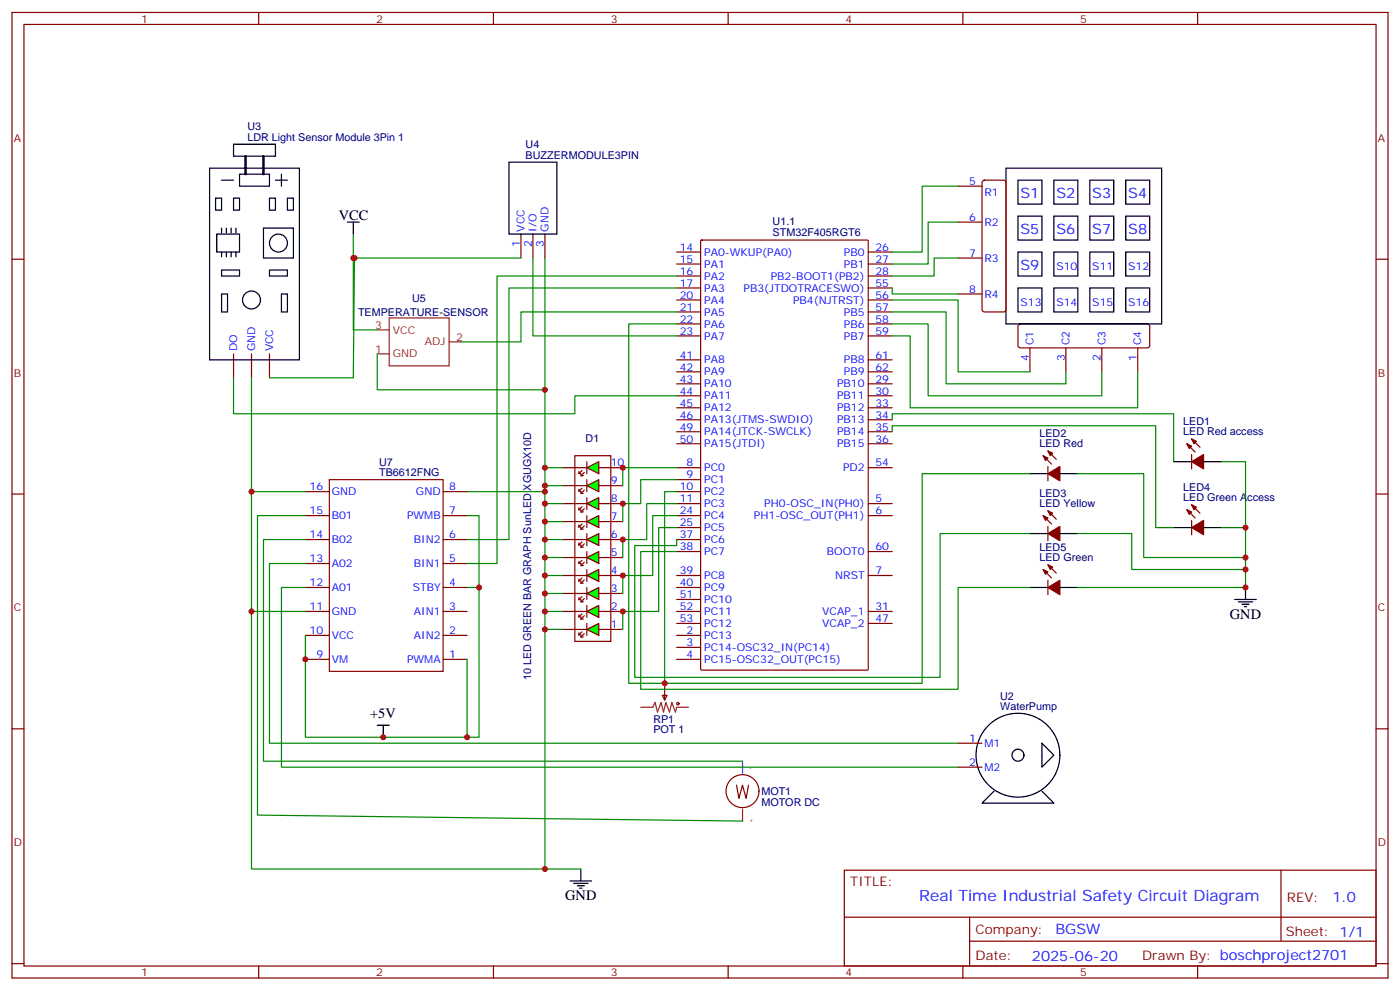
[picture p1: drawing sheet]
<svg xmlns="http://www.w3.org/2000/svg" width="412mm" height="292mm" viewBox="0 0 412 292" stroke-linecap="round" stroke-linejoin="round" font-family="sans-serif">
<g fill="none" stroke="#870000" stroke-width=".35">
<path d="M3.5 3.7h405.4v284.3h-405.4zM7.1 7.2h398.2v277.3h-398.2zM76.2 3.7v3.5M145.3 3.7v3.5M214.5 3.7v3.5M283.6 3.7v3.5M352.8 3.7v3.5M3.5 76.3h3.6M199.3 74.2h7.1M199.3 77.8h7.1M206.4 70.9l.3-.2h48.7l.3 .2 .1 126.1-.2 .3h-48.9l-.3-.1zM255.8 74.2h7"/>
<path d="M255.8 77.8h7M405.3 76.3h3.6M199.3 81.3h7.1M199.3 84.8h7.1M199.3 88.3h7.1M199.3 91.9h7.1M199.3 95.4h7.1M199.3 98.9h7.1M255.8 81.3h7M255.8 84.8h7M255.8 88.3h7M255.8 91.9h7"/>
<path d="M255.8 95.4h7M255.8 98.9h7M199.3 113h7.1M199.3 116.6h7.1M199.3 106h7.1M199.3 109.5h7.1M255.8 113h7M255.8 116.6h7M255.8 106h7M255.8 109.5h7M199.3 120.1h7.1M199.3 123.6h7.1"/>
<path d="M199.3 127.1h7.1M199.3 130.7h7.1M199.3 137.7h7.1M255.8 120.1h7M255.8 123.6h7M255.8 127.1h7M255.8 130.7h7M255.8 137.7h7M3.5 145.5h3.6M199.3 141.3h7.1M199.3 144.8h7.1M199.3 148.3h7.1"/>
<path d="M199.3 151.8h7.1M199.3 155.4h7.1M199.3 158.9h7.1M255.8 148.3h7M255.8 151.8h7M405.3 145.5h3.6M169.3 169.5h3.6M169.3 164.2h3.6M169.3 174.8h3.6M170.6 170.5l-.1 .6h.6M170.6 165.3l-.1 .6h.6M170.6 176l-.1 .6h.6"/>
<path d="M171.2 171.2l-.1 .6 .7-.1M171.2 166l-.1 .6 .7-.1M171.2 176.7l-.1 .6 .7-.1M171.5 170.2l-1 .9M171.5 165l-1 .9M171.5 175.7l-1 .9M172.1 170.8l-1 1M172.1 165.6l-1 1M172.1 176.3l-1 .9M172.9 162.4v3.5M172.9 167.7v3.5M172.9 173v3.5"/>
<path d="M172.9 178.3v3.5M176.4 169.5h3.5M176.4 164.2h3.5M176.4 174.8h3.5M199.3 162.4h7.1M199.3 169.5h7.1M199.3 173h7.1M199.3 176.5h7.1M255.8 162.4h7M255.8 169.5h7M169.3 180.1h3.6M169.3 185.3h3.6"/>
<path d="M170.5 186.3v.6l.6 .1M170.5 181v.6l.6 .1M171.1 187.1v.6l.7-.1M171.1 181.8v.6l.7-.1M171.4 186.1l-.9 .9M171.4 180.8l-.9 .9M172.1 186.6l-1 1M172.1 181.3l-1 1M172.9 183.6v3.5M176.4 180.1h3.5M176.4 185.3h3.5M199.3 187.1h7.1"/>
<path d="M199.3 190.6h7.1M199.3 194.2h7.1M199.3 180.1h7.1M199.3 183.6h7.1M255.8 180.1h7M255.8 183.6h7M3.5 214.6h3.6M405.3 214.6h3.6M248.7 256.3h156.6v28.2h-156.6zM377.3 256.3v20.9M248.7 270.1h156.5M285.6 277.2h119.6"/>
<path d="M285.6 270.1v14.1M3.5 283.8h3.6M76.2 284.5v3.5M145.3 284.5v3.5M214.5 284.5v3.5M283.6 284.5v3.5M352.8 284.5v3.5M405.3 283.8h3.6"/>
</g>
<g fill="#0f0" stroke="#870000" stroke-width=".35">
<path d="M172.9 164.2l3.5-1.8v3.5z"/>
<path d="M172.9 169.5l3.5-1.8v3.5z"/>
<path d="M172.9 174.8l3.5-1.8v3.5z"/>
<path d="M172.9 180.1l3.5-1.8v3.5z"/>
<path d="M172.9 185.3l3.5-1.7v3.5z"/>
</g>
<path d="M169.3 134.2h10.6v54.7h-10.6zM179.9 137.7h3.5M179.9 143h3.5M179.9 148.3h3.5M179.9 153.6h3.5M179.9 158.9h3.5M179.9 164.2h3.5M179.9 169.5h3.5M179.9 174.8h3.5M179.9 180.1h3.5M179.9 185.3h3.5" fill="none" stroke="#870000" stroke-width=".35"/>
<g fill="#0f0" stroke="#870000" stroke-width=".35">
<path d="M172.9 158.9l3.5-1.8v3.6z"/>
<path d="M172.9 153.6l3.5-1.8v3.6z"/>
<path d="M172.9 148.3l3.5-1.8v3.6z"/>
<path d="M172.9 143l3.5-1.7v3.5z"/>
<path d="M172.9 137.7l3.5-1.7v3.5z"/>
</g>
<g fill="none" stroke="#870000" stroke-width=".35">
<path d="M282.2 54.8h7.1M289.5 53.3l.5-.2h5.6l.5 .2 .2 .5v37.4l-.2 .5-.5 .2h-5.6l-.5-.3-.2-.4v-37.4zM153.5 68.9v7.1M157 68.9v7.1M160.5 68.9v7.1M282.2 76h7.1M282.2 65.4h7.1M282.2 86.6h7.1M300.1 95.6l.5-.2h37.4l.5 .2 .2 .5v5.6l-.3 .5-.4 .2h-37.4l-.5-.2-.2-.5v-5.6zM68.8 104.2v7.1M74.1 104.2v7.1M79.4 104.2v7.1"/>
<path d="M303.4 102.4v7.1M314 102.4v7.1M324.6 102.4v7.1M335.1 102.4v7.1M165.8 137.7h7.1M170.6 138.8l-.1 .6 .6 .1M171.2 139.6l-.1 .6 .7-.1M171.5 138.6l-1 .9M172.1 139.1l-1 1M172.9 136v3.5M176.4 137.7h3.5M307.3 134.2l2.4 2.5"/>
<path d="M308.7 137.4v4.2M308.7 132.8l2.4 2.5M349.6 130.7l2.5 2.4M351 133.8v4.3M351 129.3l2.5 2.4M90 158.9h7M90 151.8h7M90 144.8h7M97 141.3h33.5v56.4h-33.5zM130.5 158.9h7.1M130.5 151.8h7.1M130.5 144.8h7.1"/>
<path d="M165.8 158.9h7.1M165.8 153.6h7.1M165.8 148.3h7.1M165.8 143h7.1M170.5 154.6v.6h.6M170.5 159.9v.6h.6M170.6 144l-.1 .6 .6 .1M170.6 149.5l-.1 .6h.6M171.1 155.3v.6l.7-.1M171.2 144.8l-.1 .6 .7-.1M171.2 150.2l-.1 .6 .7-.1M171.4 154.3l-.9 .9"/>
<path d="M171.4 159.6l-.9 .9M171.5 143.7l-1 1M171.5 149.2l-1 .9M172.1 154.9l-1 1M172.1 144.3l-1 1M172.1 149.8l-1 1M172.9 141.3v3.5M172.9 146.5v3.6M172.9 151.8v3.6M172.9 157.1v3.6M176.4 158.9h3.5M176.4 153.6h3.5"/>
<path d="M176.4 148.3h3.5M176.4 143h3.5M307.3 151.8l2.4 2.5M308.7 155v4.2M308.7 150.4l2.4 2.5M349.6 150.1l2.5 2.4M351 153.2v4.3M351 148.7l2.5 2.4M90 173h7M90 165.9h7M130.5 173h7.1M130.5 165.9h7.1"/>
<path d="M165.8 164.2h3.5M165.8 169.5h3.5M165.8 174.8h3.5M171.1 160.6v.6l.7-.1M172.1 160.2l-1 .9M307.3 167.7l2.4 2.5M308.7 170.9v4.2M308.7 166.3l2.4 2.5M90 180.1h7M90 194.2h7M90 187.1h7M130.5 180.1h7.1"/>
<path d="M130.5 194.2h7.1M130.5 187.1h7.1M165.8 180.1h3.5M165.8 185.3h3.5M195.1 204.8h1.4l-.7 1.4zM195.8 201.2v5M282.2 218.9h7.1M217 231.2l.7 3.9 1-3.9 1.1 3.9 .7-3.9M282.2 225.9h7.1"/>
<circle cx="218.7" cy="233" r="4.9"/>
</g>
<g fill="none" stroke="#000" stroke-width=".35">
<path d="M61.7 49.5h26.5v56.5h-26.5zM63.5 58.3h1.8v3.6h-1.8zM65.3 53.1h3.5M68.8 58.3h1.8v3.6h-1.8zM68.8 42.5h12.3v3.5h-12.3zM70.6 51.3h8.8v3.5h-8.8zM79.4 58.3h1.7v3.6h-1.7zM81.1 53.1h3.6M82.9 51.3v3.5M84.7 58.3h1.7v3.6h-1.7zM149.9 47.8h14.1v21.1h-14.1zM296.3 49.5h45.9v45.9h-45.9z"/>
<path d="M299.9 53.1h7v7h-7zM310.4 53.1h7.1v7h-7.1zM321 53.1h7.1v7h-7.1zM331.6 53.1h7.1v7h-7.1zM63.9 68.9h6.7v5.3h-6.7zM65.3 79.5h5.3v1.8h-5.3zM65.3 67.2v1.4M65.3 74.2v1.4M66.7 67.2v1.4M66.7 74.2v1.4M68.1 67.2v1.4M68.1 74.2v1.4"/>
<path d="M69.5 67.2v1.4M69.5 74.2v1.4M77.6 67.2h8.8v8.8h-8.8zM79.4 79.5h5.3v1.8h-5.3zM102.3 65.4h3.5M104.1 65.4v3.5M299.9 63.6h7v7.1h-7zM299.9 74.2h7v7.1h-7zM310.4 74.2h7.1v7.1h-7.1zM310.4 63.6h7.1v7.1h-7.1zM321 74.2h7.1v7.1h-7.1zM321 63.6h7.1v7.1h-7.1z"/>
<path d="M331.6 74.2h7.1v7.1h-7.1zM331.6 63.6h7.1v7.1h-7.1zM65.3 86.6h1.7v5.3h-1.7zM82.9 86.6h1.8v5.3h-1.8zM299.9 84.8h7v7.1h-7zM310.4 84.8h7.1v7.1h-7.1zM321 84.8h7.1v7.1h-7.1zM331.6 84.8h7.1v7.1h-7.1zM303.4 139.5h5.3M312.2 139.5h5.3M345.7 136h5.3M354.5 136h5.3"/>
<path d="M303.4 157.1h5.3M312.2 157.1h5.3M345.7 155.4h5.3M354.5 155.4h5.3M303.4 173h5.3M312.2 173h5.3M363.7 176.5h6.4M364.8 177.2h4.2M365.8 177.9h2.1M366.5 178.6h.7M366.9 173v3.5M111.1 213.6h3.6"/>
<path d="M112.9 213.6v3.5M306.9 218.9l3.5 3.5-3.5 3.5zM292.8 233l-3.5 3.5h21.1l-3.5-3.5M167.9 259.4h6.4M171.1 255.9v3.5M169 260.1h4.2M170 260.8h2.2M170.7 261.5h.7"/>
<circle cx="82" cy="71.6" r="2.65"/>
<circle cx="74.1" cy="88.3" r="2.65"/>
<circle cx="299.9" cy="222.4" r="12.3"/>
<circle cx="299.9" cy="222.4" r="1.76"/>
</g>
<path d="M72.3 46v5.3M77.6 46v5.3" fill="none" stroke="#000" stroke-width=".71"/>
<path d="M218.7 224.2v3.5" fill="none" stroke="#00f" stroke-width=".35"/>
<path d="M218.7 238.3v3.5" fill="none" stroke="#f00" stroke-width=".35"/>
<g fill="#870000" stroke="#870000" stroke-width=".35">
<path d="M351 129.3l1.4 .7-.7 .7z"/>
<path d="M349.6 130.7l1.4 .7-.7 .7z"/>
<path d="M351 136l3.5-2.2v4.3z"/>
<path d="M308.7 132.8l1.4 .7-.7 .7z"/>
<path d="M307.3 134.2l1.4 .7-.7 .7z"/>
<path d="M308.7 139.5l3.5-2.1v4.2z"/>
<path d="M308.7 150.4l1.4 .7-.7 .7z"/>
<path d="M307.3 151.8l1.4 .7-.7 .7z"/>
<path d="M308.7 157.1l3.5-2.1v4.2z"/>
<path d="M351 148.7l1.4 .7-.7 .7z"/>
<path d="M349.6 150.1l1.4 .7-.7 .7z"/>
<path d="M351 155.4l3.5-2.2v4.3z"/>
<path d="M308.7 166.3l1.4 .7-.7 .7z"/>
<path d="M307.3 167.7l1.4 .7-.7 .7z"/>
<path d="M308.7 173l3.5-2.1v4.2z"/>
</g>
<g fill="none" stroke="#008700" stroke-width=".35">
<path d="M282.2 54.8h-10.6v19.4h-8.8M104.1 68.9v7.1h49.4M104.1 76v21.2h7M104.4 76l-.3 35.3h-24.7M157 76v22.9h42.3M160.5 76v179.9M282.2 65.4h-8.8v12.4h-10.6M282.2 76h-7v5.3h-12.4M199.3 84.8h-49.4v74.1h-12.3M199.3 81.3h-52.9v84.6h-8.8M199.3 95.4h-14.1v105.8h86.4v-61.7h31.8M199.3 91.9h-45.8v8.8h-17.7"/>
<path d="M262.8 84.8v1.8h19.4M262.8 88.3h19.4v21.2h21.2M262.8 91.9h15.9v21.1h35.3v-3.5M262.8 95.4h10.6v21.2h51.2v-7.1M262.8 98.9h5.3v21.2h67v-10.6M68.8 111.3v10.5h100.5v-5.2h30M74.1 111.3v144.6h97M111.1 104.2v10.6h49.4M160.5 137.7h5.3M199.3 137.7h-15.9v5.3M262.8 123.6v-1.8h82.9v14.2M262.8 127.1v-1.7h77.6v30h5.3"/>
<path d="M317.5 139.5h19.4v24.7h30v3.5M359.8 136h7.1v28.2M74.1 144.8h15.9M90 151.8h-14.2v88.2l142.9 1.8M90 158.9h-12.4v65.3h141.1M137.6 151.8h3.5v21.2M137.6 144.8h22.9M160.5 143h5.3M160.5 148.3h5.3M160.5 153.6h5.3M160.5 158.9h5.3M199.3 155.4h-5.3v24.7h-10.6v5.2"/>
<path d="M199.3 151.8h-7v17.7h-8.9v5.3M199.3 148.3h-8.8v10.6h-7.1v5.3M199.3 141.3h-10.6v7h-5.3v5.3M199.3 144.8h-3.5v56.4M303.4 157.1h-26.5v42.4h-89.9v-38.8h12.3v-1.8M317.5 157.1h15.9v10.6h33.5v5.3h-49.4M359.8 155.4h7.1M90 165.9h-10.6v53h202.8M90 173h-7.1v52.9h199.3M137.6 173h3.5v44.1h-3.5M160.5 164.2h5.3M160.5 169.5h5.3"/>
<path d="M160.5 174.8h5.3M199.3 162.4h-10.6v40.6h93.5v-30h21.2M74.1 180.1h15.9M90 187.1v30h47.6v-22.9M160.5 180.1h5.3M160.5 185.3h5.3"/>
</g>
<circle cx="199.7" cy="207.2" r=".35" fill="none" stroke="#a10000" stroke-width=".35"/>
<path d="M111.1 97.2h3.6M114.7 93.6h17.6v14.1h-17.6zM111.1 104.2h3.6M132.3 100.7h3.5M188.7 208.3h3.6l.7-1.4 .7 2.8 1-2.8 .7 2.8 .7-2.8 1.1 2.8 .7-2.8 1.1 2.8 .3-1.4h3.5" fill="none" stroke="#8c2424" stroke-width=".35"/>
<g fill="#c00">
<circle cx="160.5" cy="255.9" r=".88"/>
<circle cx="160.5" cy="137.7" r=".88"/>
<circle cx="160.5" cy="143" r=".88"/>
<circle cx="160.5" cy="148.3" r=".88"/>
<circle cx="160.5" cy="153.6" r=".88"/>
<circle cx="160.5" cy="164.2" r=".88"/>
<circle cx="160.5" cy="169.5" r=".88"/>
<circle cx="160.5" cy="174.8" r=".88"/>
<circle cx="160.5" cy="180.1" r=".88"/>
<circle cx="160.5" cy="185.3" r=".88"/>
<circle cx="183.4" cy="180.1" r=".88"/>
<circle cx="160.5" cy="158.9" r=".88"/>
<circle cx="183.4" cy="169.5" r=".88"/>
<circle cx="183.4" cy="158.9" r=".88"/>
<circle cx="183.4" cy="148.3" r=".88"/>
<circle cx="183.4" cy="137.7" r=".88"/>
<circle cx="74.1" cy="180.1" r=".88"/>
<circle cx="160.5" cy="144.8" r=".88"/>
<circle cx="74.1" cy="144.8" r=".88"/>
<circle cx="112.9" cy="217.1" r=".88"/>
<circle cx="90" cy="194.2" r=".88"/>
<circle cx="137.6" cy="217.1" r=".88"/>
<circle cx="141.1" cy="173" r=".88"/>
<circle cx="366.9" cy="173" r=".88"/>
<circle cx="195.8" cy="201.2" r=".88"/>
<circle cx="366.9" cy="167.7" r=".88"/>
<circle cx="366.9" cy="164.2" r=".88"/>
<circle cx="366.9" cy="155.4" r=".88"/>
<circle cx="104.4" cy="76" r=".88"/>
<circle cx="104.1" cy="76" r=".88"/>
<circle cx="160.5" cy="114.8" r=".88"/>
</g>
<text font-size="4.6" fill="#00f" x="270.8" y="265.3">Real Time Industrial Safety Circuit Diagram</text>
<g font-size="4.2" fill="#00f">
<text x="300.6" y="58.3">S1</text>
<text x="311.2" y="58.3">S2</text>
<text x="321.8" y="58.3">S3</text>
<text x="332.3" y="58.3">S4</text>
<text x="300.6" y="68.9">S5</text>
<text x="311.2" y="68.9">S6</text>
<text x="321.8" y="68.9">S7</text>
<text x="332.3" y="68.9">S8</text>
<text x="300.6" y="79.5">S9</text>
<text x="392.5" y="265.5">1.0</text>
<text x="310.9" y="275.1">BGSW</text>
<text x="304" y="282.9">2025-06-20</text>
</g>
<g font-size="4.2">
<text x="99.8" y="64.7">VCC</text>
<text x="362.3" y="182.2">GND</text>
<text x="109" y="211.5">+5V</text>
<text x="166.5" y="265.1">GND</text>
</g>
<g font-size="3.9" fill="#800">
<text x="250.5" y="260.8">TITLE:</text>
<text x="379.1" y="265.5">REV:</text>
<text x="287.4" y="275">Company:</text>
<text x="378.7" y="275.7">Sheet: 1/1</text>
<text x="287.4" y="282.7">Date:</text>
<text x="336.4" y="282.8">Drawn By: boschproject2701</text>
</g>
<g font-size="3.2" fill="#800">
<text x="41.6" y="6.7">1</text>
<text x="110.8" y="6.7">2</text>
<text x="179.9" y="6.7">3</text>
<text x="249.1" y="6.7">4</text>
<text x="318.2" y="6.7">5</text>
<text x="4.1" y="41.8">A</text>
<text x="405.9" y="41.8">A</text>
<text x="4.1" y="110.9">B</text>
<text x="405.9" y="110.9">B</text>
<text x="4.1" y="180.1">C</text>
<text x="405.9" y="180.1">C</text>
<text x="4.1" y="249.2">D</text>
<text x="405.9" y="249.2">D</text>
<text x="41.6" y="287.5">1</text>
<text x="110.8" y="287.5">2</text>
<text x="179.9" y="287.5">3</text>
<text x="249.1" y="287.5">4</text>
<text x="318.2" y="287.5">5</text>
</g>
<g font-size="3.2" fill="#000080">
<text x="72.9" y="41.4">LDR Light Sensor Module 3Pin 1</text>
<text x="72.9" y="38.2">U3</text>
<text x="154.8" y="46.7">BUZZERMODULE3PIN</text>
<text x="154.8" y="43.5">U4</text>
<text x="227.6" y="69.4">STM32F405RGT6</text>
<text x="227.6" y="66.1">U1.1</text>
<text x="121.4" y="89.1">U5</text>
<text x="105.5" y="93">TEMPERATURE-SENSOR</text>
<text x="348.5" y="125.2">LED1</text>
<text x="172.5" y="130.1">D1</text>
<text x="306.2" y="131.7">LED Red</text>
<text x="306.2" y="128.7">LED2</text>
<text x="348.5" y="128.2">LED Red access</text>
<text x="111.7" y="137.1">U7</text>
<text x="111.7" y="140.2">TB6612FNG</text>
<text x="306.2" y="149.4">LED Yellow</text>
<text x="306.2" y="146.4">LED3</text>
<text x="348.5" y="147.6">LED Green Access</text>
<text x="348.5" y="144.6">LED4</text>
<text x="306.2" y="165.2">LED Green</text>
<text x="306.2" y="162.2">LED5</text>
<text x="156.4" y="200.4" transform="rotate(-90 156.4 200.4)">10 LED GREEN BAR GRAPH SunLED XGUGX10D</text>
<text x="294.6" y="209">WaterPump</text>
<text x="294.6" y="206">U2</text>
<text x="192.5" y="215.8">POT 1</text>
<text x="192.5" y="212.8">RP1</text>
<text x="224.3" y="237.3">MOTOR DC</text>
<text x="224.3" y="234.2">MOT1</text>
</g>
<g font-size="3.2" fill="#00f">
<text x="285.5" y="54.5">5</text>
<text x="290" y="57.6">R1</text>
<text x="285.5" y="65.1">6</text>
<text x="154.5" y="68.2" transform="rotate(-90 154.5 68.2)">VCC</text>
<text x="158" y="68.2" transform="rotate(-90 158 68.2)">I/O</text>
<text x="161.6" y="68.2" transform="rotate(-90 161.6 68.2)">GND</text>
<text x="290" y="66.5">R2</text>
<text x="153.1" y="72.7" transform="rotate(-90 153.1 72.7)">1</text>
<text x="156.6" y="72.7" transform="rotate(-90 156.6 72.7)">2</text>
<text x="160.2" y="72.7" transform="rotate(-90 160.2 72.7)">3</text>
<text x="200.2" y="73.9">14</text>
<text x="200.2" y="77.4">15</text>
<text x="207.4" y="75.3">PA0-WKUP(PA0)</text>
<text x="248.6" y="75.3">PB0</text>
<text x="257.9" y="73.9">26</text>
<text x="257.9" y="77.4">27</text>
<text x="285.5" y="75.6">7</text>
<text x="290" y="77">R3</text>
<text x="200.2" y="80.9">16</text>
<text x="207.4" y="78.8">PA1</text>
<text x="207.4" y="82.3">PA2</text>
<text x="227" y="82.3">PB2-BOOT1(PB2)</text>
<text x="248.6" y="78.8">PB1</text>
<text x="257.9" y="80.9">28</text>
<text x="311.2" y="79.5">S10</text>
<text x="321.8" y="79.5">S11</text>
<text x="332.3" y="79.5">S12</text>
<text x="200.2" y="84.5">17</text>
<text x="200.2" y="88">20</text>
<text x="207.4" y="85.9">PA3</text>
<text x="207.4" y="89.4">PA4</text>
<text x="219" y="85.9">PB3(JTDOTRACESWO)</text>
<text x="233.6" y="89.4">PB4(NJTRST)</text>
<text x="257.9" y="84.5">55</text>
<text x="257.9" y="88">56</text>
<text x="285.5" y="86.2">8</text>
<text x="290" y="87.6">R4</text>
<text x="200.2" y="91.5">21</text>
<text x="200.2" y="95">22</text>
<text x="207.4" y="92.9">PA5</text>
<text x="248.6" y="92.9">PB5</text>
<text x="257.9" y="91.5">57</text>
<text x="257.9" y="95">58</text>
<text x="300.6" y="90">S13</text>
<text x="311.2" y="90">S14</text>
<text x="321.8" y="90">S15</text>
<text x="332.3" y="90">S16</text>
<text x="200.2" y="98.6">23</text>
<text x="207.4" y="96.4">PA6</text>
<text x="207.4" y="100">PA7</text>
<text x="248.6" y="96.4">PB6</text>
<text x="248.6" y="100">PB7</text>
<text x="257.9" y="98.6">59</text>
<text x="304.4" y="101.7" transform="rotate(-90 304.4 101.7)">C1</text>
<text x="315" y="101.7" transform="rotate(-90 315 101.7)">C2</text>
<text x="325.6" y="101.7" transform="rotate(-90 325.6 101.7)">C3</text>
<text x="336.2" y="101.7" transform="rotate(-90 336.2 101.7)">C4</text>
<text x="69.8" y="103.5" transform="rotate(-90 69.8 103.5)">DO</text>
<text x="75.1" y="103.5" transform="rotate(-90 75.1 103.5)">GND</text>
<text x="80.4" y="103.5" transform="rotate(-90 80.4 103.5)">VCC</text>
<text x="200.2" y="105.6">41</text>
<text x="207.4" y="107">PA8</text>
<text x="248.6" y="107">PB8</text>
<text x="257.9" y="105.6">61</text>
<text x="303" y="106.2" transform="rotate(-90 303 106.2)">4</text>
<text x="313.6" y="106.2" transform="rotate(-90 313.6 106.2)">3</text>
<text x="324.2" y="106.2" transform="rotate(-90 324.2 106.2)">2</text>
<text x="334.8" y="106.2" transform="rotate(-90 334.8 106.2)">1</text>
<text x="200.2" y="109.1">42</text>
<text x="200.2" y="112.7">43</text>
<text x="207.4" y="110.6">PA9</text>
<text x="248.6" y="110.6">PB9</text>
<text x="257.9" y="112.7">29</text>
<text x="257.9" y="109.1">62</text>
<text x="200.2" y="116.2">44</text>
<text x="200.2" y="119.7">45</text>
<text x="207.4" y="114.1">PA10</text>
<text x="207.4" y="117.6">PA11</text>
<text x="246.6" y="114.1">PB10</text>
<text x="246.6" y="117.6">PB11</text>
<text x="257.9" y="116.2">30</text>
<text x="257.9" y="119.7">33</text>
<text x="200.2" y="123.3">46</text>
<text x="207.4" y="121.1">PA12</text>
<text x="207.4" y="124.7">PA13(JTMS-SWDIO)</text>
<text x="246.6" y="121.1">PB12</text>
<text x="246.6" y="124.7">PB13</text>
<text x="257.9" y="123.3">34</text>
<text x="200.2" y="126.8">49</text>
<text x="200.2" y="130.3">50</text>
<text x="207.4" y="128.2">PA14(JTCK-SWCLK)</text>
<text x="207.4" y="131.7">PA15(JTDI)</text>
<text x="246.6" y="128.2">PB14</text>
<text x="246.6" y="131.7">PB15</text>
<text x="257.9" y="126.8">35</text>
<text x="257.9" y="130.3">36</text>
<text x="179.9" y="137.4">10</text>
<text x="202.2" y="137.4">8</text>
<text x="257.9" y="137.4">54</text>
<text x="179.9" y="142.7">9</text>
<text x="202.2" y="140.9">9</text>
<text x="207.4" y="138.8">PC0</text>
<text x="207.4" y="142.3">PC1</text>
<text x="248.3" y="138.8">PD2</text>
<text x="91.2" y="144.4">16</text>
<text x="97.7" y="145.8">GND</text>
<text x="122.5" y="145.8">GND</text>
<text x="132.3" y="144.4">8</text>
<text x="179.9" y="148">8</text>
<text x="200.2" y="144.4">10</text>
<text x="200.2" y="148">11</text>
<text x="207.4" y="145.8">PC2</text>
<text x="207.4" y="149.4">PC3</text>
<text x="225.1" y="149.4">PH0-OSC_IN(PH0)</text>
<text x="257.9" y="148">5</text>
<text x="91.2" y="151.5">15</text>
<text x="97.7" y="152.9">B01</text>
<text x="119.9" y="152.9">PWMB</text>
<text x="132.3" y="151.5">7</text>
<text x="179.9" y="153.2">7</text>
<text x="200.2" y="151.5">24</text>
<text x="200.2" y="155">25</text>
<text x="207.4" y="152.9">PC4</text>
<text x="222.1" y="152.9">PH1-OSC_OUT(PH1)</text>
<text x="257.9" y="151.5">6</text>
<text x="91.2" y="158.5">14</text>
<text x="97.7" y="159.9">B02</text>
<text x="121.9" y="159.9">BIN2</text>
<text x="132.3" y="158.5">6</text>
<text x="179.9" y="158.5">6</text>
<text x="200.2" y="158.5">37</text>
<text x="207.4" y="156.4">PC5</text>
<text x="207.4" y="159.9">PC6</text>
<text x="91.2" y="165.6">13</text>
<text x="97.7" y="167">A02</text>
<text x="121.9" y="167">BIN1</text>
<text x="132.3" y="165.6">5</text>
<text x="179.9" y="163.8">5</text>
<text x="200.2" y="162.1">38</text>
<text x="207.4" y="163.5">PC7</text>
<text x="243.6" y="163.5">BOOT0</text>
<text x="257.9" y="162.1">60</text>
<text x="91.2" y="172.6">12</text>
<text x="132.3" y="172.6">4</text>
<text x="179.9" y="169.1">4</text>
<text x="200.2" y="169.1">39</text>
<text x="200.2" y="172.6">40</text>
<text x="207.4" y="170.5">PC8</text>
<text x="246" y="170.5">NRST</text>
<text x="257.9" y="169.1">7</text>
<text x="91.2" y="179.7">11</text>
<text x="97.7" y="174.1">A01</text>
<text x="121.6" y="174.1">STBY</text>
<text x="132.3" y="179.7">3</text>
<text x="179.9" y="174.4">3</text>
<text x="179.9" y="179.7">2</text>
<text x="200.2" y="176.2">51</text>
<text x="200.2" y="179.7">52</text>
<text x="207.4" y="174.1">PC9</text>
<text x="207.4" y="177.6">PC10</text>
<text x="257.9" y="179.7">31</text>
<text x="97.7" y="181.1">GND</text>
<text x="121.9" y="181.1">AIN1</text>
<text x="179.9" y="185">1</text>
<text x="200.2" y="183.2">53</text>
<text x="207.4" y="181.1">PC11</text>
<text x="207.4" y="184.6">PC12</text>
<text x="242.2" y="181.1">VCAP_1</text>
<text x="242.2" y="184.6">VCAP_2</text>
<text x="257.9" y="183.2">47</text>
<text x="91.2" y="186.8">10</text>
<text x="97.7" y="188.2">VCC</text>
<text x="121.9" y="188.2">AIN2</text>
<text x="132.3" y="186.8">2</text>
<text x="202.2" y="186.8">2</text>
<text x="202.2" y="190.3">3</text>
<text x="207.4" y="188.2">PC13</text>
<text x="207.4" y="191.7">PC14-OSC32_IN(PC14)</text>
<text x="93.2" y="193.8">9</text>
<text x="97.7" y="195.2">VM</text>
<text x="119.9" y="195.2">PWMA</text>
<text x="132.3" y="193.8">1</text>
<text x="202.2" y="193.8">4</text>
<text x="207.4" y="195.2">PC15-OSC32_OUT(PC15)</text>
<text x="285.5" y="218.5">1</text>
<text x="290" y="219.9">M1</text>
<text x="285.5" y="225.6">2</text>
<text x="290" y="227">M2</text>
</g>
<g font-size="3.2" fill="#8d2323">
<text x="110.5" y="96.8">3</text>
<text x="115.7" y="98.2">VCC</text>
<text x="125.2" y="101.7">ADJ</text>
<text x="134.4" y="100.3">2</text>
<text x="110.5" y="103.9">1</text>
<text x="115.7" y="105.3">GND</text>
</g>
<text font-size="1.8" fill="#00f" x="221.5" y="226.6" transform="rotate(-90 221.5 226.6)">-</text>
<text font-size="1.8" fill="#f00" x="221.9" y="242.3" transform="rotate(-90 221.9 242.3)">+</text>
</svg>
